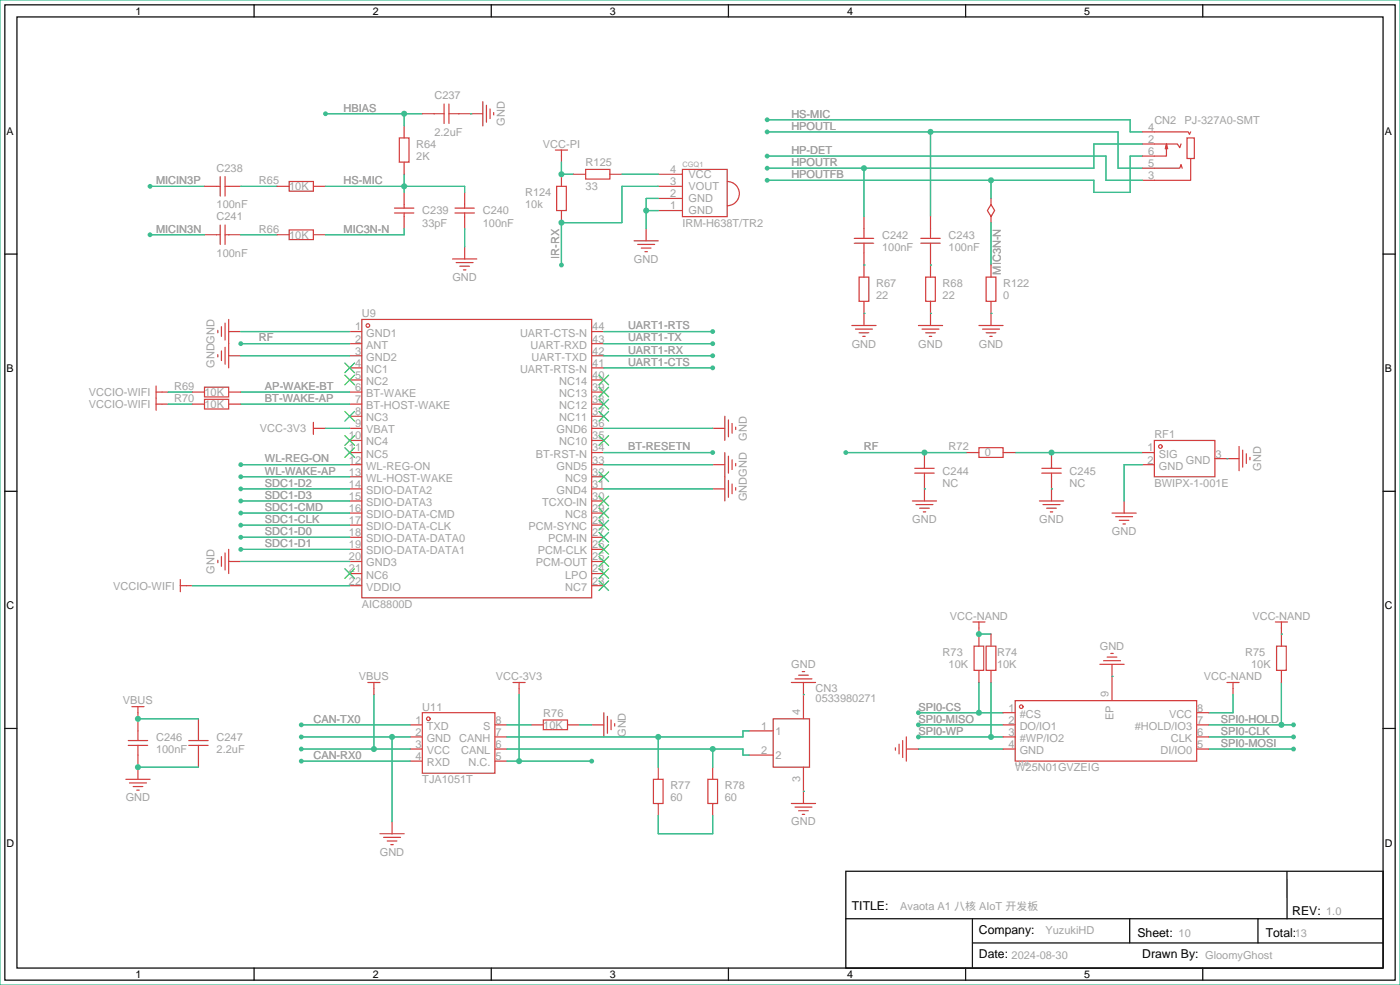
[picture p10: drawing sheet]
<svg xmlns="http://www.w3.org/2000/svg" width="294mm" height="207mm" viewBox="0 0 294 207" stroke-linecap="round" stroke-linejoin="round" font-family="sans-serif">
<path d="M0 0h293.9v206.8h-293.9z" fill="#fff" stroke="#3dbd91" stroke-width=".25"/>
<g fill="#3dbd91">
<circle cx="50.5" cy="72.1" r=".51"/>
<circle cx="50.5" cy="100.1" r=".51"/>
<circle cx="50.5" cy="97.5" r=".51"/>
<circle cx="50.5" cy="105.2" r=".51"/>
<circle cx="50.5" cy="102.6" r=".51"/>
<circle cx="50.5" cy="115.3" r=".51"/>
<circle cx="50.5" cy="112.8" r=".51"/>
<circle cx="50.5" cy="107.7" r=".51"/>
<circle cx="50.5" cy="110.2" r=".51"/>
<circle cx="149.6" cy="74.7" r=".51"/>
<circle cx="149.6" cy="72.1" r=".51"/>
<circle cx="149.6" cy="69.6" r=".51"/>
<circle cx="149.6" cy="77.2" r=".51"/>
<circle cx="149.6" cy="95" r=".51"/>
<circle cx="177.5" cy="95" r=".51"/>
<circle cx="63.2" cy="159.8" r=".51"/>
<circle cx="63.2" cy="152.1" r=".51"/>
<circle cx="63.2" cy="154.7" r=".51"/>
<circle cx="63.2" cy="157.2" r=".51"/>
<circle cx="124.2" cy="159.8" r=".51"/>
<circle cx="31.5" cy="39.1" r=".51"/>
<circle cx="31.5" cy="49.3" r=".51"/>
<circle cx="68.3" cy="23.9" r=".51"/>
<circle cx="161" cy="25.1" r=".51"/>
<circle cx="161" cy="27.7" r=".51"/>
<circle cx="161" cy="37.8" r=".51"/>
<circle cx="161" cy="35.3" r=".51"/>
<circle cx="161" cy="32.8" r=".51"/>
<circle cx="192.8" cy="152.1" r=".51"/>
<circle cx="271.5" cy="154.7" r=".51"/>
<circle cx="271.5" cy="157.2" r=".51"/>
<circle cx="192.8" cy="149.6" r=".51"/>
<circle cx="192.8" cy="154.7" r=".51"/>
<circle cx="271.5" cy="152.1" r=".51"/>
<circle cx="117.9" cy="55.6" r=".51"/>
</g>
<path d="M1 1h291.9v204.7h-291.9zM3.6 3.6h286.7v199.6h-286.7zM177.5 182.9h112.8v20.3h-112.8z" fill="none" stroke="#000" stroke-width=".25"/>
<g fill="#000" stroke="#000" stroke-width=".25">
<path d="M53.3 1v2.6zM103.1 1v2.6zM152.9 1v2.6zM202.7 1v2.6zM252.5 1v2.6zM1 53.3h2.6zM290.3 53.3h2.6zM1 103.1h2.6zM290.3 103.1h2.6zM1 152.9h2.6zM290.3 152.9h2.6zM177.6 192.8h112.6z"/>
<path d="M204.1 197.9h86.1zM204.1 192.8v10.2zM237.1 192.8v5.1zM264.1 192.8v5.1zM270.2 182.9v9.9zM53.3 203.2v2.5zM103.1 203.2v2.5zM152.9 203.2v2.5zM202.7 203.2v2.5zM252.5 203.2v2.5z"/>
</g>
<g fill="none" stroke="#d43d3d" stroke-width=".25">
<path d="M42.9 39.1h3.3M46.2 37.1v4M47.2 37.1v4M47.2 39.1h3.3M58.2 39.1h2.5M60.7 38.1h5.1v2h-5.1zM65.8 39.1h2.5M83.8 29h2.1v5h-2.1zM84.8 26.4v2.6M84.8 34v2.6M88.6 23.9h4.6M93.2 21.8v4.1"/>
<path d="M94.2 23.9h7.1M94.2 21.8v4.1M101.3 21.3v5.1M102.1 22.1v3.6M102.9 22.9v2M103.6 23.6v.5M116.6 31.5h2.5M116.8 39.1h2.1v5.1h-2.1zM117.9 31.5v2.5M117.9 36.6v2.5M120.4 36.6h2.5M122.9 35.6h5.1v2h-5.1z"/>
<path d="M128 36.6h2.6M138.2 39.1h5.1M138.2 36.6h5.1M143.3 35.6h9.4v9.9h-9.4zM152.7 38.1a2.54 2.54 0 0 1 2.5 2.5 2.54 2.54 0 0 1-2.5 2.6M239.8 35.3h7.8l.3-.8 .3 .8M239.8 30.2h7.3l.5 .8 .3-.8M239.8 27.7h9.6l.3 .5 .2-.5M244.6 31.2l.3-1v2.6h-5.1M244.9 30.2l.2 1M249.2 29h1.5v4.3h-1.5zM249.9 33.3v4.5h-10.1"/>
<path d="M42.9 49.3h3.3M46.2 47.2v4.1M47.2 47.2v4.1M47.2 49.3h3.3M58.2 49.3h2.5M60.7 48.3h5.1v2h-5.1zM65.8 49.3h2.5M82.8 44.7h4.1M82.8 43.7h4.1M84.8 40.4v3.3M84.8 44.7v3.3M95 54.4h5.1"/>
<path d="M95.5 44.7h4.1M95.5 43.7h4.1M95.8 55.1h3.5M96.5 55.9h2.1M97.3 56.6h.5M97.5 40.4v3.3M97.5 44.7v3.3M97.5 51.8v2.6M117.9 44.2v2.5M133.1 50.5h5.1M133.9 51.3h3.5M134.6 52.1h2.1"/>
<path d="M135.4 52.8h.5M135.6 48v2.5M138.2 44.2h5.1M138.2 41.7h5.1M179.3 50h4.1M179.3 51.1h4.1M180.3 58.2h2.1v5h-2.1zM181.4 45.5v4.5M181.4 51.1v7.1M193.3 50h4.1M193.3 51.1h4.1M194.3 58.2h2v5h-2z"/>
<path d="M195.3 45.5v4.5M195.3 51.1v7.1M207 58.2h2v5h-2zM208 42.9l.8 1.3-.8 1.3-.7-1.3zM208 41.7v1.2M208 45.5v1.2M208 55.6v2.6M45.7 69.3v.6M45.7 74.4v.5M46.5 68.6v2M46.5 73.7v2M47.2 67.8v3.6"/>
<path d="M47.2 72.9v3.6M48 69.6h2.5M48 74.7h2.5M48 67.1v10.1M73.4 69.6h2.5M73.4 72.1h2.5M73.4 74.7h2.5M73.4 77.2h2.5M73.4 79.8h2.5M75.9 67.1h48.3v58.4h-48.3zM124.2 69.6h2.5M124.2 72.1h2.5"/>
<path d="M124.2 74.7h2.5M124.2 77.2h2.5M124.2 79.8h2.5M178.8 68.3h5.1M179.6 69.1h3.5M180.3 69.9h2.1M181.1 70.6h.5M181.4 63.2v5.1M192.8 68.3h5.1M193.5 69.1h3.6M194.3 69.9h2M195.1 70.6h.5"/>
<path d="M195.3 63.2v5.1M205.5 68.3h5.1M206.2 69.1h3.6M207 69.9h2M207.8 70.6h.5M208 63.2v5.1M32.8 82.3h2.5M32.8 84.8h2.5M32.8 81v5.1M40.4 82.3h2.5M40.4 84.8h2.5M42.9 81.3h5.1v2h-5.1z"/>
<path d="M42.9 83.8h5.1v2.1h-5.1zM48 82.3h2.5M48 84.8h2.5M65.8 89.9h2.5M65.8 88.6v2.6M73.4 82.3h2.5M73.4 84.8h2.5M73.4 87.4h2.5M73.4 89.9h2.5M73.4 92.5h2.5M73.4 95h2.5M73.4 97.5h2.5"/>
<path d="M124.2 82.3h2.5M124.2 84.8h2.5M124.2 87.4h2.5M124.2 89.9h2.5M124.2 92.5h2.5M124.2 95h2.5M124.2 97.5h2.5M149.6 89.9h2.5M149.6 97.5h2.5M152.1 87.4v5.1M152.1 95v10.2M152.9 88.1v3.6"/>
<path d="M152.9 95.8v3.5M153.7 88.9v2M153.7 96.5v2.1M154.4 89.7v.5M154.4 97.3v.5M192 99.3h4.1M192 98.3h4.1M194.1 95v3.3M194.1 99.3v5.9M202.9 95h2.6M205.5 94h5.1v2h-5.1zM210.6 95h2.5"/>
<path d="M218.7 99.3h4.1M218.7 98.3h4.1M220.7 95v3.3M220.7 99.3v5.9M239.8 95h2.5M239.8 97.5h2.5M242.3 92.5h12.7v7.6h-12.7zM255 96.3h5.1M260.1 93.7v5.1M260.9 94.5v3.5M261.6 95.3v2M262.4 96v.5"/>
<path d="M45.7 117.6v.5M46.5 116.8v2.1M47.2 116.1v3.5M48 117.9h2.5M48 115.3v5.1M73.4 100.1h2.5M73.4 102.6h2.5M73.4 105.2h2.5M73.4 107.7h2.5M73.4 110.2h2.5M73.4 112.8h2.5M73.4 115.3h2.5"/>
<path d="M73.4 117.9h2.5M124.2 100.1h2.5M124.2 102.6h2.5M124.2 105.2h2.5M124.2 107.7h2.5M124.2 110.2h2.5M124.2 112.8h2.5M124.2 115.3h2.5M124.2 117.9h2.5M149.6 102.6h2.5M152.9 100.8v3.6M153.7 101.6v2"/>
<path d="M154.4 102.4v.5M191.5 105.2h5.1M192.3 105.9h3.5M193 106.7h2.1M193.8 107.4h.5M218.2 105.2h5.1M218.9 105.9h3.6M219.7 106.7h2M220.5 107.4h.5M233.4 107.7h5.1M234.2 108.5h3.5M234.9 109.2h2.1"/>
<path d="M235.7 110h.5M236 105.2v2.5M37.8 122.9h2.6M37.8 121.7v2.5M73.4 120.4h2.5M73.4 122.9h2.5M124.2 120.4h2.5M124.2 122.9h2.5M204.2 130.6h2.6M204.5 135.6h2v5.1h-2zM205.5 130.6v5M207 135.6h2v5.1h-2z"/>
<path d="M208 133.1v2.5M230.9 139.4h5.1M231.6 138.7h3.6M232.4 137.9h2M233.2 137.2h.5M233.4 139.4v7.7M267.7 130.6h2.6M268 135.6h2v5.1h-2zM269 130.6v5M26.9 156.5h4.1M26.9 155.4h4.1M27.7 148.3h2.5"/>
<path d="M29 148.3v7.1M29 156.5v7.1M39.6 156.5h4.1M39.6 155.4h4.1M41.7 150.9v4.5M41.7 156.5v4.5M77.2 143.3h2.6M78.5 143.3v2.5M86.1 152.1h2.5M86.1 154.7h2.5M86.1 157.2h2.5M86.1 159.8h2.5"/>
<path d="M88.6 149.6h15.3v12.7h-15.3zM103.9 152.1h2.5M103.9 154.7h2.5M103.9 157.2h2.5M103.9 159.8h2.5M107.7 143.3h2.5M109 143.3v2.5M111.5 152.1h2.5M114 151.1h5.1v2.1h-5.1zM119.1 152.1h2.6M124.2 152.1h2.5M126.7 149.6v5.1"/>
<path d="M127.5 150.4v3.5M128.3 151.1v2.1M129 151.9v.5M157.2 153.4h5.1M157.2 158.5h5.1M162.3 150.9h7.6v10.1h-7.6zM166.1 143.3h5.1M166.9 142.5h3.5M167.6 141.7h2.1M168.4 141h.5M168.7 143.3v7.6M188 157v.5"/>
<path d="M188.7 156.2v2M189.5 155.4v3.6M190.2 157.2h2.6M190.2 154.7v5.1M205.5 140.7v2.6M208 140.7v2.6M210.6 152.1h2.5M210.6 154.7h2.5M210.6 157.2h2.5M210.6 149.6h2.5M213.1 147.1h38.1v12.7h-38.1zM251.2 152.1h2.5"/>
<path d="M251.2 154.7h2.5M251.2 157.2h2.5M251.2 149.6h2.5M257.6 143.3h2.5M258.8 143.3v2.5M269 140.7v2.6M26.4 163.6h5.1M27.2 164.3h3.5M27.9 165.1h2.1M28.7 165.9h.5M79.8 175h5M80.5 175.8h3.6"/>
<path d="M81.3 176.5h2M82 177.3h.5M82.3 172.5v2.5M137.2 163.6h2v5.1h-2zM138.2 161v2.6M138.2 168.7v2.5M148.6 163.6h2v5.1h-2zM149.6 161v2.6M149.6 168.7v2.5M166.1 168.7h5.1M166.9 169.4h3.5M167.6 170.2h2.1"/>
<path d="M168.4 170.9h.5M168.7 161v7.7"/>
<circle cx="77.2" cy="68.3" r=".38"/>
<circle cx="243.6" cy="93.7" r=".38"/>
<circle cx="89.9" cy="150.9" r=".38"/>
<circle cx="214.4" cy="148.3" r=".38"/>
</g>
<g fill="none" stroke="#3c3" stroke-width=".25">
<path d="M72.4 76.2l2 2M72.4 78.7l2 2.1M74.4 76.2l-2 2M74.4 78.7l-2 2.1M125.7 78.7l2.1 2.1M127.8 78.7l-2.1 2.1M72.4 86.4l2 2M72.4 91.4l2 2.1M72.4 94l2 2M74.4 86.4l-2 2M74.4 91.4l-2 2.1M74.4 94l-2 2"/>
<path d="M125.7 99.1l2.1 2M125.7 91.4l2.1 2.1M125.7 86.4l2.1 2M125.7 83.8l2.1 2.1M125.7 81.3l2.1 2M127.8 99.1l-2.1 2M127.8 91.4l-2.1 2.1M127.8 86.4l-2.1 2M127.8 83.8l-2.1 2.1M127.8 81.3l-2.1 2M72.4 119.4l2 2M74.4 119.4l-2 2"/>
<path d="M125.7 119.4l2.1 2M125.7 116.8l2.1 2.1M125.7 114.3l2.1 2M125.7 111.8l2.1 2M125.7 109.2l2.1 2.1M125.7 106.7l2.1 2M125.7 104.1l2.1 2.1M127.8 119.4l-2.1 2M127.8 116.8l-2.1 2.1M127.8 114.3l-2.1 2M127.8 111.8l-2.1 2M127.8 109.2l-2.1 2.1"/>
<path d="M127.8 106.7l-2.1 2M127.8 104.1l-2.1 2.1M125.7 121.9l2.1 2.1M127.8 121.9l-2.1 2.1"/>
</g>
<g fill="none" stroke="#3dbd91" stroke-width=".25">
<path d="M31.5 39.1h11.4M50.5 39.1h7.7M68.3 39.1h29.2v1.3M68.3 23.9h20.3M84.8 23.9v2.5M84.8 36.6v3.8M98.8 23.9h.1M117.9 34v2.6h2.5M130.6 36.6h7.6M138.2 39.1h-7.6v7.6h-12.7v8.9M161 27.7h73.7v7.6h5.1M161 25.1h76.2v2.6h2.6"/>
<path d="M161 32.8h71.2v5h7.6M181.4 35.3v10.2M195.3 27.7v17.8M208 37.8v3.9M239.8 32.8h-2.6v7.6h-7.6v-2.6h-68.6M239.8 30.2h-10.2v5.1h-68.6M31.5 49.3h11.4M50.5 49.3h7.7M84.8 48v1.3h-16.5M97.5 48v3.8M135.6 44.2h2.6M138.2 41.7h-2.6v6.3"/>
<path d="M181.4 55.6h.1M195.3 55.6h.1M208 46.7v8.9M50.5 74.7h22.9M50.5 69.6h22.9M50.5 72.1h22.9M126.7 74.7h22.9M126.7 69.6h22.9M126.7 72.1h22.9M126.7 77.2h22.9M181.4 65.8h.1M195.3 65.8h.1"/>
<path d="M208 65.8h.1M35.3 82.3h5.1M35.3 84.8h5.1M50.5 82.3h22.9M50.5 84.8h22.9M50.5 97.5h22.9M68.3 89.9h5.1M126.7 89.9h22.9M126.7 97.5h22.9M126.7 95h22.9M177.5 95h25.4M213.1 95h26.7"/>
<path d="M239.8 97.5h-3.8v7.7M257.6 96.3h.1M50.5 100.1h22.9M50.5 105.2h22.9M50.5 102.6h22.9M50.5 115.3h22.9M50.5 112.8h22.9M50.5 107.7h22.9M50.5 110.2h22.9M50.5 117.9h22.9M126.7 102.6h22.9M194.1 102.6h.1"/>
<path d="M220.7 102.6h.1M40.4 122.9h33M205.5 133.1h2.5M269 133.1h.1M29 150.9h12.7M63.2 159.8h22.9M63.2 152.1h22.9M63.2 154.7h22.9M63.2 157.2h22.9M78.5 145.8v11.4M82.3 154.7v17.8M106.4 159.8h17.8"/>
<path d="M106.4 152.1h5.1M106.4 157.2h49.6v1.3h1.2M109 145.8v14M121.7 152.1h2.5M138.2 154.7v6.3M149.6 157.2v3.8M157.2 153.4h-1.2v1.3h-49.6M168.7 145.8h.1M192.8 152.1h17.8M192.8 154.7h17.8M192.8 157.2h17.8M192.8 149.6h17.8"/>
<path d="M205.5 143.3v6.3M208 143.3v11.4M233.4 142h.1M253.7 152.1h17.8M253.7 154.7h17.8M253.7 157.2h17.8M258.8 145.8v3.8h-5.1M269 143.3v8.8M29 161h12.7M138.2 171.2v3.8h11.4v-3.8M168.7 166.1h.1"/>
</g>
<g fill="#3dbd91">
<circle cx="194.1" cy="95" r=".63"/>
<circle cx="220.7" cy="95" r=".63"/>
<circle cx="82.3" cy="154.7" r=".63"/>
<circle cx="78.5" cy="157.2" r=".63"/>
<circle cx="109" cy="159.8" r=".63"/>
<circle cx="29" cy="150.9" r=".63"/>
<circle cx="29" cy="161" r=".63"/>
<circle cx="138.2" cy="154.7" r=".63"/>
<circle cx="149.6" cy="157.2" r=".63"/>
<circle cx="84.8" cy="39.1" r=".63"/>
<circle cx="84.8" cy="23.9" r=".63"/>
<circle cx="195.3" cy="27.7" r=".63"/>
<circle cx="208" cy="37.8" r=".63"/>
<circle cx="181.4" cy="35.3" r=".63"/>
<circle cx="205.5" cy="149.6" r=".63"/>
<circle cx="208" cy="154.7" r=".63"/>
<circle cx="205.5" cy="133.1" r=".63"/>
<circle cx="269" cy="152.1" r=".63"/>
<circle cx="117.9" cy="36.6" r=".63"/>
<circle cx="135.6" cy="44.2" r=".63"/>
<circle cx="117.9" cy="46.7" r=".63"/>
</g>
<g font-size="2.6">
<text x="178.8" y="191">TITLE:</text>
<text x="205.5" y="196.1">Company:</text>
<text x="238.8" y="196.6">Sheet: 10</text>
<text x="265.7" y="196.6">Total:13</text>
<text x="271.3" y="192">REV: 1.0</text>
<text x="205.5" y="201.2">Date: 2024-08-30</text>
<text x="239.8" y="201.2">Drawn By: GloomyGhost</text>
</g>
<g font-size="2.3" fill="#a2a2a2">
<text x="72.1" y="23.4">HBIAS</text>
<text x="91.2" y="20.9">C237</text>
<text x="91.2" y="28.5">2.2uF</text>
<text x="106" y="26.4" transform="rotate(-90 106 26.4)">GND</text>
<text x="166.1" y="24.7">HS-MIC</text>
<text x="166.1" y="27.2">HPOUTL</text>
<text x="241" y="30">2</text>
<text x="241" y="27.5">4</text>
<text x="242.3" y="26">CN2</text>
<text x="248.7" y="26">PJ-327A0-SMT</text>
<text x="87.4" y="31">R64</text>
<text x="87.4" y="33.6">2K</text>
<text x="113.9" y="31">VCC-PI</text>
<text x="122.9" y="34.8">R125</text>
<text x="166.1" y="34.8">HPOUTR</text>
<text x="166.1" y="32.3">HP-DET</text>
<text x="241" y="35.1">5</text>
<text x="241" y="32.5">6</text>
<text x="32.8" y="38.7">MICIN3P</text>
<text x="45.5" y="36.1">C238</text>
<text x="54.4" y="38.7">R65</text>
<text x="60.7" y="39.9">10K</text>
<text x="72.1" y="38.7">HS-MIC</text>
<text x="110.2" y="41.2">R124</text>
<text x="122.9" y="39.9">33</text>
<text x="140.7" y="41.4">2</text>
<text x="140.7" y="38.9">3</text>
<text x="140.7" y="36.3">4</text>
<text x="144.5" y="39.9">VOUT</text>
<text x="144.5" y="37.4">VCC</text>
<text x="166.1" y="37.4">HPOUTFB</text>
<text x="241" y="37.6">3</text>
<text x="45.5" y="43.7">100nF</text>
<text x="45.5" y="46.3">C241</text>
<text x="88.6" y="45">C239</text>
<text x="88.6" y="47.5">33pF</text>
<text x="101.3" y="45">C240</text>
<text x="101.3" y="47.5">100nF</text>
<text x="110.2" y="43.7">10k</text>
<text x="140.7" y="44">1</text>
<text x="143.3" y="47.5">IRM-H638T/TR2</text>
<text x="144.5" y="45">GND</text>
<text x="144.5" y="42.4">GND</text>
<text x="32.8" y="48.8">MICIN3N</text>
<text x="45.5" y="53.9">100nF</text>
<text x="54.4" y="48.8">R66</text>
<text x="60.7" y="50.1">10K</text>
<text x="72.1" y="48.8">MIC3N-N</text>
<text x="185.2" y="50.1">C242</text>
<text x="185.2" y="52.6">100nF</text>
<text x="199.1" y="50.1">C243</text>
<text x="199.1" y="52.6">100nF</text>
<text x="95" y="59">GND</text>
<text x="117.4" y="54.4" transform="rotate(-90 117.4 54.4)">IR-RX</text>
<text x="133.1" y="55.2">GND</text>
<text x="210.1" y="57.6" transform="rotate(-90 210.1 57.6)">MIC3N-N</text>
<text x="183.9" y="60.2">R67</text>
<text x="183.9" y="62.8">22</text>
<text x="197.9" y="60.2">R68</text>
<text x="197.9" y="62.8">22</text>
<text x="210.6" y="60.2">R122</text>
<text x="210.6" y="62.8">0</text>
<text x="54.4" y="71.7">RF</text>
<text x="74.5" y="69.4">1</text>
<text x="74.5" y="71.9">2</text>
<text x="75.9" y="66.6">U9</text>
<text x="76.9" y="70.6">GND1</text>
<text x="109.2" y="70.6">UART-CTS-N</text>
<text x="124.3" y="71.9">43</text>
<text x="124.3" y="69.4">44</text>
<text x="131.8" y="71.7">UART1-TX</text>
<text x="131.8" y="69.1">UART1-RTS</text>
<text x="45" y="77.2" transform="rotate(-90 45 77.2)">GNDGND</text>
<text x="74.5" y="74.4">3</text>
<text x="74.5" y="77">4</text>
<text x="76.9" y="73.2">ANT</text>
<text x="76.9" y="75.7">GND2</text>
<text x="111.3" y="73.2">UART-RXD</text>
<text x="111.6" y="75.7">UART-TXD</text>
<text x="124.3" y="77">41</text>
<text x="124.3" y="74.4">42</text>
<text x="131.8" y="74.2">UART1-RX</text>
<text x="131.8" y="76.8">UART1-CTS</text>
<text x="178.8" y="72.9">GND</text>
<text x="192.8" y="72.9">GND</text>
<text x="205.5" y="72.9">GND</text>
<text x="18.7" y="83.1">VCCIO-WIFI</text>
<text x="36.6" y="81.8">R69</text>
<text x="42.9" y="83.1">10K</text>
<text x="55.6" y="81.8">AP-WAKE-BT</text>
<text x="74.5" y="79.5">5</text>
<text x="74.5" y="82.1">6</text>
<text x="76.9" y="78.3">NC1</text>
<text x="76.9" y="80.8">NC2</text>
<text x="76.9" y="83.3">BT-WAKE</text>
<text x="109.2" y="78.3">UART-RTS-N</text>
<text x="117.4" y="83.3">NC13</text>
<text x="117.4" y="80.8">NC14</text>
<text x="124.3" y="82.1">39</text>
<text x="124.3" y="79.5">40</text>
<text x="18.7" y="85.6">VCCIO-WIFI</text>
<text x="36.6" y="84.4">R70</text>
<text x="42.9" y="85.6">10K</text>
<text x="55.6" y="84.4">BT-WAKE-AP</text>
<text x="74.5" y="84.6">7</text>
<text x="74.5" y="87.1">8</text>
<text x="74.5" y="89.7">9</text>
<text x="76.9" y="85.9">BT-HOST-WAKE</text>
<text x="76.9" y="88.4">NC3</text>
<text x="117.4" y="88.4">NC11</text>
<text x="117.4" y="85.9">NC12</text>
<text x="124.3" y="89.7">36</text>
<text x="124.3" y="87.1">37</text>
<text x="124.3" y="84.6">38</text>
<text x="54.6" y="90.7">VCC-3V3</text>
<text x="73.3" y="92.2">10</text>
<text x="73.3" y="94.8">11</text>
<text x="76.9" y="91">VBAT</text>
<text x="76.9" y="93.5">NC4</text>
<text x="116.9" y="91">GND6</text>
<text x="117.4" y="93.5">NC10</text>
<text x="124.3" y="94.8">34</text>
<text x="124.3" y="92.2">35</text>
<text x="131.8" y="94.5">BT-RESETN</text>
<text x="156.8" y="92.5" transform="rotate(-90 156.8 92.5)">GND</text>
<text x="181.4" y="94.5">RF</text>
<text x="199.1" y="94.5">R72</text>
<text x="206.8" y="95.8">0</text>
<text x="240.9" y="94.8">1</text>
<text x="242.3" y="92">RF1</text>
<text x="55.6" y="99.6">WL-WAKE-AP</text>
<text x="55.6" y="97.1">WL-REG-ON</text>
<text x="73.3" y="97.3">12</text>
<text x="73.3" y="99.8">13</text>
<text x="76.9" y="96">NC5</text>
<text x="76.9" y="98.6">WL-REG-ON</text>
<text x="76.9" y="101.1">WL-HOST-WAKE</text>
<text x="112.5" y="96">BT-RST-N</text>
<text x="116.9" y="98.6">GND5</text>
<text x="118.6" y="101.1">NC9</text>
<text x="124.3" y="99.8">32</text>
<text x="124.3" y="97.3">33</text>
<text x="197.9" y="99.6">C244</text>
<text x="224.5" y="99.6">C245</text>
<text x="240.9" y="97.3">2</text>
<text x="243.3" y="96">SIG</text>
<text x="243.3" y="98.6">GND</text>
<text x="248.9" y="97.3">GND</text>
<text x="255.1" y="96">3</text>
<text x="264.7" y="98.8" transform="rotate(-90 264.7 98.8)">GND</text>
<text x="55.6" y="104.7">SDC1-D3</text>
<text x="55.6" y="102.2">SDC1-D2</text>
<text x="55.6" y="107.2">SDC1-CMD</text>
<text x="73.3" y="102.4">14</text>
<text x="73.3" y="104.9">15</text>
<text x="73.3" y="107.5">16</text>
<text x="76.9" y="103.7">SDIO-DATA2</text>
<text x="76.9" y="106.2">SDIO-DATA3</text>
<text x="113.8" y="106.2">TCXO-IN</text>
<text x="116.9" y="103.7">GND4</text>
<text x="124.3" y="107.5">29</text>
<text x="124.3" y="104.9">30</text>
<text x="124.3" y="102.4">31</text>
<text x="156.8" y="105.2" transform="rotate(-90 156.8 105.2)">GNDGND</text>
<text x="197.9" y="102.2">NC</text>
<text x="224.5" y="102.2">NC</text>
<text x="242.3" y="102.2">BWIPX-1-001E</text>
<text x="55.6" y="112.3">SDC1-D0</text>
<text x="55.6" y="109.8">SDC1-CLK</text>
<text x="73.3" y="110">17</text>
<text x="73.3" y="112.5">18</text>
<text x="76.9" y="108.7">SDIO-DATA-CMD</text>
<text x="76.9" y="111.3">SDIO-DATA-CLK</text>
<text x="76.9" y="113.8">SDIO-DATA-DATA0</text>
<text x="111" y="111.3">PCM-SYNC</text>
<text x="115.1" y="113.8">PCM-IN</text>
<text x="118.6" y="108.7">NC8</text>
<text x="124.3" y="112.5">27</text>
<text x="124.3" y="110">28</text>
<text x="191.5" y="109.8">GND</text>
<text x="218.2" y="109.8">GND</text>
<text x="233.4" y="112.3">GND</text>
<text x="55.6" y="114.9">SDC1-D1</text>
<text x="73.3" y="115.1">19</text>
<text x="73.3" y="117.6">20</text>
<text x="76.9" y="116.4">SDIO-DATA-DATA1</text>
<text x="76.9" y="118.9">GND3</text>
<text x="112.5" y="118.9">PCM-OUT</text>
<text x="112.9" y="116.4">PCM-CLK</text>
<text x="124.3" y="117.6">25</text>
<text x="124.3" y="115.1">26</text>
<text x="23.7" y="123.7">VCCIO-WIFI</text>
<text x="45" y="120.4" transform="rotate(-90 45 120.4)">GND</text>
<text x="73.3" y="120.2">21</text>
<text x="73.3" y="122.7">22</text>
<text x="76.9" y="121.4">NC6</text>
<text x="76.9" y="124">VDDIO</text>
<text x="118.6" y="121.4">LPO</text>
<text x="118.6" y="124">NC7</text>
<text x="124.3" y="122.7">23</text>
<text x="124.3" y="120.2">24</text>
<text x="75.9" y="127.6">AIC8800D</text>
<text x="199.4" y="130.1">VCC-NAND</text>
<text x="262.9" y="130.1">VCC-NAND</text>
<text x="197.9" y="137.7">R73</text>
<text x="209.3" y="137.7">R74</text>
<text x="230.9" y="136.4">GND</text>
<text x="261.4" y="137.7">R75</text>
<text x="75.3" y="142.8">VBUS</text>
<text x="104.1" y="142.8">VCC-3V3</text>
<text x="166.1" y="140.3">GND</text>
<text x="199.1" y="140.3">10K</text>
<text x="209.3" y="140.3">10K</text>
<text x="252.7" y="142.8">VCC-NAND</text>
<text x="262.6" y="140.3">10K</text>
<text x="25.8" y="147.9">VBUS</text>
<text x="88.6" y="149.1">U11</text>
<text x="171.2" y="145.3">CN3</text>
<text x="171.2" y="147.4">0533980271</text>
<text x="192.8" y="149.1">SPI0-CS</text>
<text x="211.7" y="149.4">1</text>
<text x="232.7" y="146.3" transform="rotate(-90 232.7 146.3)">9</text>
<text x="251.3" y="149.4">8</text>
<text x="32.8" y="155.5">C246</text>
<text x="45.5" y="155.5">C247</text>
<text x="65.8" y="151.7">CAN-TX0</text>
<text x="87.2" y="151.9">1</text>
<text x="87.2" y="154.5">2</text>
<text x="89.6" y="153.2">TXD</text>
<text x="89.6" y="155.7">GND</text>
<text x="96.4" y="155.7">CANH</text>
<text x="101.4" y="153.2">S</text>
<text x="104" y="154.5">7</text>
<text x="104" y="151.9">8</text>
<text x="114" y="150.4">R76</text>
<text x="114" y="153">10K</text>
<text x="131.4" y="154.7" transform="rotate(-90 131.4 154.7)">GND</text>
<text x="159.8" y="153.2">1</text>
<text x="162.8" y="154.2">1</text>
<text x="167.9" y="150.1" transform="rotate(-90 167.9 150.1)">4</text>
<text x="192.8" y="151.7">SPI0-MISO</text>
<text x="192.8" y="154.2">SPI0-WP</text>
<text x="211.7" y="151.9">2</text>
<text x="211.7" y="154.5">3</text>
<text x="214" y="150.6">#CS</text>
<text x="214" y="153.2">DO/IO1</text>
<text x="214" y="155.7">#WP/IO2</text>
<text x="233.7" y="151.1" transform="rotate(-90 233.7 151.1)">EP</text>
<text x="238.2" y="153.2">#HOLD/IO3</text>
<text x="245.4" y="150.6">VCC</text>
<text x="245.8" y="155.7">CLK</text>
<text x="251.3" y="154.5">6</text>
<text x="251.3" y="151.9">7</text>
<text x="256.3" y="154.2">SPI0-CLK</text>
<text x="256.3" y="151.7">SPI0-HOLD</text>
<text x="32.8" y="158">100nF</text>
<text x="45.5" y="158">2.2uF</text>
<text x="65.8" y="159.3">CAN-RX0</text>
<text x="87.2" y="157">3</text>
<text x="87.2" y="159.5">4</text>
<text x="89.6" y="158.3">VCC</text>
<text x="89.6" y="160.8">RXD</text>
<text x="96.8" y="158.3">CANL</text>
<text x="98.3" y="160.8">N.C.</text>
<text x="104" y="159.5">5</text>
<text x="104" y="157">6</text>
<text x="159.8" y="158.3">2</text>
<text x="162.8" y="159.3">2</text>
<text x="211.7" y="157">4</text>
<text x="213.1" y="161.8">W25N01GVZEIG</text>
<text x="214" y="158.3">GND</text>
<text x="243.6" y="158.3">DI/IO0</text>
<text x="251.3" y="157">5</text>
<text x="256.3" y="156.8">SPI0-MOSI</text>
<text x="88.6" y="164.4">TJA1051T</text>
<text x="140.7" y="165.7">R77</text>
<text x="152.1" y="165.7">R78</text>
<text x="167.9" y="164.1" transform="rotate(-90 167.9 164.1)">3</text>
<text x="26.4" y="168.2">GND</text>
<text x="140.7" y="168.2">60</text>
<text x="152.1" y="168.2">60</text>
<text x="166.1" y="173.3">GND</text>
<text x="79.7" y="179.6">GND</text>
<text x="189" y="191.1">Avaota A1 八核 AIoT 开发板</text>
<text x="219.5" y="196.1">YuzukiHD</text>
</g>
<g font-size="2.2">
<text x="28.4" y="3.1">1</text>
<text x="78.2" y="3.1">2</text>
<text x="128" y="3.1">3</text>
<text x="177.8" y="3.1">4</text>
<text x="227.6" y="3.1">5</text>
<text x="1.4" y="28.3">A</text>
<text x="290.7" y="28.3">A</text>
<text x="1.4" y="78.1">B</text>
<text x="290.7" y="78.1">B</text>
<text x="1.4" y="127.9">C</text>
<text x="290.7" y="127.9">C</text>
<text x="1.4" y="177.7">D</text>
<text x="290.7" y="177.7">D</text>
<text x="28.4" y="205.3">1</text>
<text x="78.2" y="205.3">2</text>
<text x="128" y="205.3">3</text>
<text x="177.8" y="205.3">4</text>
<text x="227.6" y="205.3">5</text>
</g>
<g font-size="1.6" fill="#a2a2a2">
<text x="143.3" y="35">CGQ1</text>
<text x="213.1" y="160.7">U18</text>
</g>
</svg>
